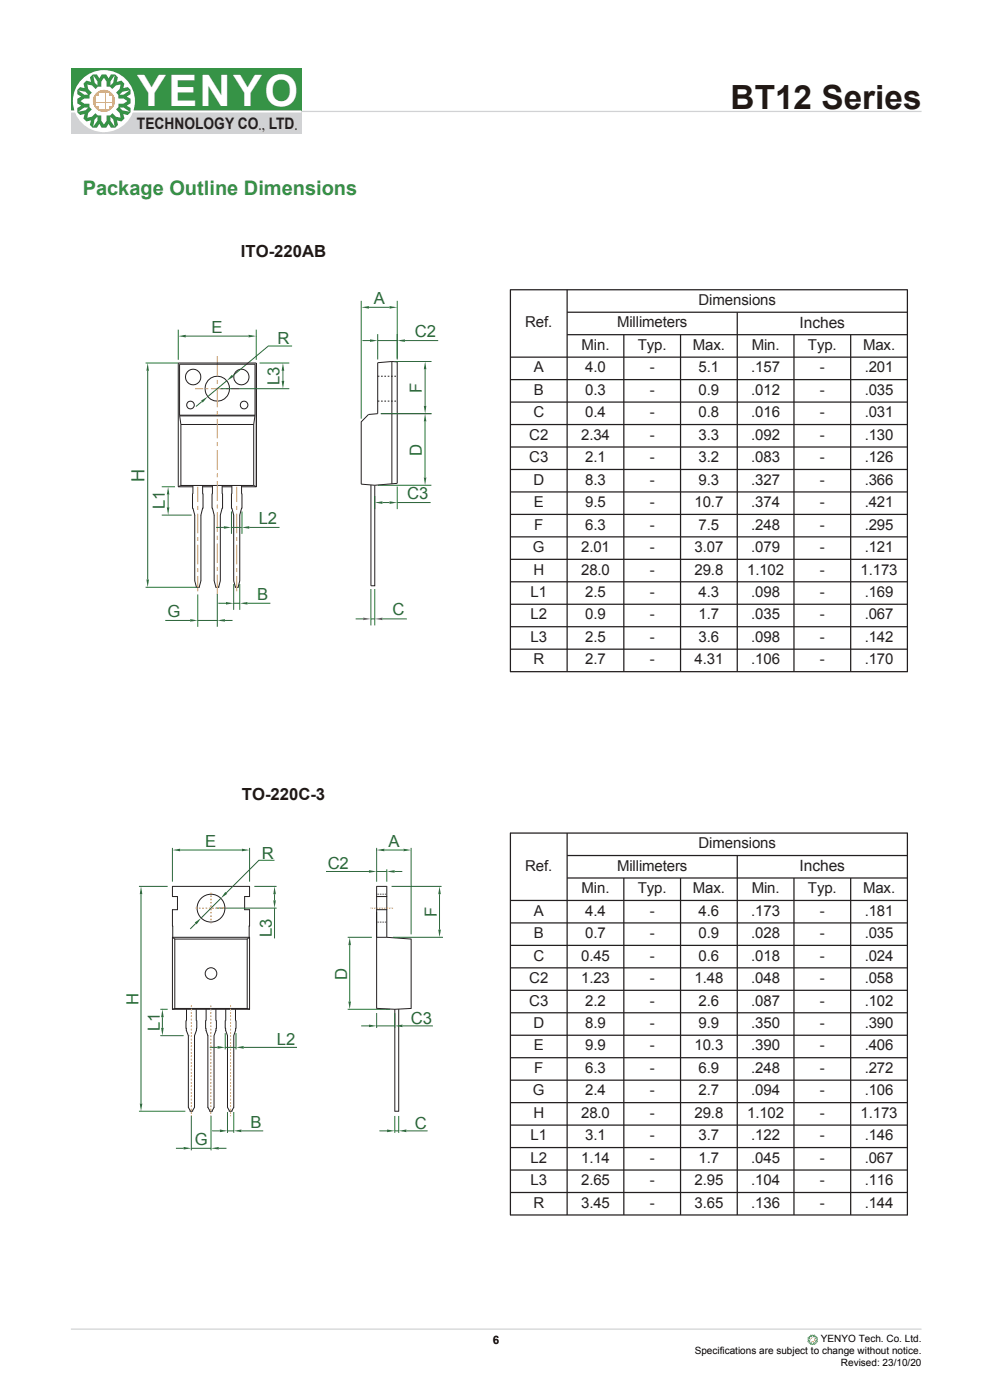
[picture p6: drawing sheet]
<svg xmlns="http://www.w3.org/2000/svg" width="209mm" height="296mm" viewBox="0 0 209 296" stroke-linecap="round" stroke-linejoin="round" font-family="sans-serif">
<path d="M15 23.6h180" fill="none" stroke="#d1d2d4" stroke-width=".26"/>
<path d="M15 14.4h48.7v9.2h-48.7z" fill="#369346"/>
<path d="M15 23.6h48.7v4.8h-48.7z" fill="#d1d2d4"/>
<path d="M15 23.6h48.7" fill="none" stroke="#fff" stroke-width=".45"/>
<circle cx="22" cy="21.4" r="6.6" fill="#fff"/>
<circle cx="22" cy="21.4" r="2.33" fill="#e46c29"/>
<g fill="#fff">
<path d="M20.4 20.4h.5v.5h-.5z"/>
<path d="M20.4 21.1h.5v.5h-.5z"/>
<path d="M20.4 21.8h.5v.5h-.5z"/>
<path d="M21.1 19.8h.4v.4h-.4z"/>
<path d="M21.1 20.4h.4v.5h-.4z"/>
<path d="M21.1 21.1h.4v.5h-.4z"/>
<path d="M21.1 21.8h.4v.5h-.4z"/>
<path d="M21.1 22.5h.4v.4h-.4z"/>
<path d="M21.8 19.8h.4v.4h-.4z"/>
<path d="M21.8 20.4h.4v.5h-.4z"/>
<path d="M21.8 21.1h.4v.5h-.4z"/>
<path d="M21.8 21.8h.4v.5h-.4z"/>
<path d="M21.8 22.5h.4v.4h-.4z"/>
<path d="M22.5 19.8h.4v.4h-.4z"/>
<path d="M22.5 20.4h.4v.5h-.4z"/>
<path d="M22.5 21.1h.4v.5h-.4z"/>
<path d="M22.5 21.8h.4v.5h-.4z"/>
<path d="M22.5 22.5h.4v.4h-.4z"/>
<path d="M23.1 20.4h.5v.5h-.5z"/>
<path d="M23.1 21.1h.5v.5h-.5z"/>
<path d="M23.1 21.8h.5v.5h-.5z"/>
</g>
<path d="M25.9 19.4l1.5-.3-1.3 .9h-.8zM18.5 17.9l1 .2 .7 .7 .5-.5h.7v-1l.6-.8 .5 .8v1h.8l.5 .5 .7-.7 1-.2-.2 1-.7 .7 .4 .5v.8h1.2l.8 .5-.9 .6h-1v.7l-.5 .5 .7 .7 .2 1-1-.2-.7-.7-.5 .4h-.7v1.2l-.6 .8-.6-.8v-1.2h-.7l-.5-.4-.8 .7-.9 .2 .2-1 .7-.7-.5-.5v-.7h-1l-.9-.6 .8-.5h1.1v-.8l.5-.5-.7-.7zM25.3 22.8h.9l1.3 .9-1.6-.4zM23.4 24.7l.6 .6 .3 1.5-.9-1.3zM20 25.3l.6-.6v.8l-.9 1.3zM16.5 23.7l1.3-.9h.9l-.6 .5zM16.5 19.1l1.6 .3 .6 .6h-.9zM19.7 15.9l.9 1.3v.9l-.6-.6zM24.3 15.9l-.4 1.6-.5 .6v-.9zM18.3 17.1l-.6 .6 .2 1-1-.3-.5 .6v.9l.8 .5-.8 .5v1l.8 .5-.8 .5v.9l.5 .6 1-.3-.3 1 .7 .6 .9-.2-.2 .9 .6 .6h.9l.5-.8 .5 .8h1l.5-.8 .5 .8h.9l.6-.6-.3-.9 1 .2 .6-.6-.2-1 .9 .3 .6-.6v-.9l-.8-.5 .8-.5v-1l-.8-.5 .8-.5v-.9l-.6-.6-.9 .3 .2-1-.6-.6-1 .2 .2-.9-.5-.6h-.9l-.5 .8-.5-.8h-1l-.5 .8-.5-.8h-.9l-.6 .6 .3 .9z" fill="#369346"/>
<path d="M15 281.3h180" fill="none" stroke="#d1d2d4" stroke-width=".26"/>
<circle cx="172" cy="283.6" r="1.25" fill="#fff"/>
<circle cx="172" cy="283.6" r=".44" fill="#e46c29"/>
<g fill="#fff">
<path d="M171.7 283.4v.1z"/>
<path d="M171.7 283.5v.1z"/>
<path d="M171.8 283.3l.1 .1z"/>
<path d="M171.8 283.4l.1 .1z"/>
<path d="M171.8 283.5l.1 .1z"/>
<path d="M171.8 283.7h.1z"/>
<path d="M171.8 283.8l.1 .1z"/>
<path d="M171.9 283.3l.1 .1z"/>
<path d="M171.9 283.4l.1 .1z"/>
<path d="M171.9 283.5l.1 .1z"/>
<path d="M171.9 283.7h.1z"/>
<path d="M171.9 283.8l.1 .1z"/>
<path d="M172 283.3l.1 .1z"/>
<path d="M172 283.4l.1 .1z"/>
<path d="M172 283.5l.1 .1z"/>
<path d="M172 283.7h.1z"/>
<path d="M172 283.8l.1 .1z"/>
<path d="M172.2 283.4l.1 .1z"/>
<path d="M172.2 283.5l.1 .1z"/>
<path d="M172.2 283.7h.1z"/>
</g>
<path d="M172.7 283.2h.3l-.4 .1zM171.3 282.9l.3 .2 .2-.1 .2-.4 .1 .4 .2 .1 .3-.2-.2 .3 .1 .3 .4 .1-.4 .1-.1 .2 .2 .4-.3-.2-.2 .1-.1 .3-.2-.3-.2-.1-.3 .2 .2-.4-.1-.2-.4-.1 .4-.1 .1-.3zM172.6 283.8l.4 .2zM172.2 284.2l.2 .4zM171.6 284.3l.1-.1-.2 .4zM170.9 284l.4-.2zM170.9 283.2l.4 .1zM171.5 282.5l.2 .5zM172.4 282.5l-.2 .5zM171.3 282.8l-.1 .3h-.3l.1 .3-.1 .1 .1 .3-.1 .2 .3 .1-.1 .2 .3 .1 .1 .3 .3-.2 .1 .2 .2-.2 .3 .2 .1-.3 .3-.1-.1-.2 .3-.1-.1-.2 .1-.3-.1-.1 .1-.3h-.3v-.3h-.2l-.1-.3-.3 .2-.1-.2-.2 .2-.3-.2-.1 .3z" fill="#369346"/>
<g fill="none" stroke="#231f20" stroke-width=".26">
<path d="M108 61.3h84v80.9h-84zM108 75.6h84M120 66.1h72M120 70.8h72M120 61.3v80.9M132 70.8v71.4M144 70.8v71.4M156 66.1v76.1M168 70.8v71.4M180 70.8v71.4M108 80.4h84M108 85.1h84"/>
<path d="M108 99.4h84M108 94.6h84M108 89.9h84M108 118.4h84M108 113.6h84M108 108.9h84M108 104.1h84M108 137.4h84M108 132.7h84M108 127.9h84M108 123.1h84"/>
</g>
<g fill="none" stroke="#231f20" stroke-width=".21">
<path d="M37.7 76.8v26.2M38 77.1v10.8M54 77.1v10.8M54.2 76.8v26.2M79.9 76.8l3-.3 1.2 .1v25.7l-4.8 .4-2.9-.2v-13.2l1.6-1.6 1.9-.1zM82.9 76.5v25.9M38 87.9h16M38 87.9l.3 2M38 88h15.9M38.3 89.9h15.4M38.3 89.9v12.9M53.7 89.9v12.9"/>
<path d="M54 87.9l-.3 2M37.7 103h3.1M38.3 102.8l-.6 .2M38.3 102.8h15.4M40.8 102.8l-.1 4.8 .5 1.4v13.9l.3 1.4h.7l.3-1.4v-13.9l.5-1.4-.1-4.8M42.9 103h2.1M45 102.8l-.1 4.8 .4 1.4v13.9l.4 1.3M47 102.8l.1 4.8-.5 1.4v13.9l-.3 1.4h-.6M47 103h2.1M49.1 102.8l-.1 4.8 .4 1.4v13.9l.4 1.4h.6l.3-1.4v-13.9l.5-1.4-.1-4.8M51.1 103h3.1M53.7 102.8l.5 .2"/>
<circle cx="40.3" cy="85.7" r=".82"/>
<circle cx="46" cy="82.3" r="2.62"/>
<circle cx="51.6" cy="85.7" r=".82"/>
</g>
<g fill="none" stroke="#f7931d" stroke-width=".21">
<path d="M41.8 103v3.3M41.8 107.1v.8M41.8 108.7v4.2M41.8 113.7v.8M41.8 115.3v4.2M50.1 103v3.3M50.1 107.1v.8M50.1 108.7v4.2M50.1 113.7v.8M50.1 115.3v4.2M41.8 120.3v.8M41.8 121.9v3.2"/>
<path d="M50.1 120.3v.8M50.1 121.9v3.2"/>
</g>
<g fill="#2b673b">
<path d="M76.4 65l1.7-.2v.5z"/>
<path d="M82.4 64.8l1.7 .2-1.7 .3z"/>
</g>
<path d="M84.1 65h.1" fill="none" stroke="#2556a6" stroke-width=".21"/>
<path d="M79.3 102.7v21.3h-.8" fill="none" stroke="#231f20" stroke-width=".21"/>
<g fill="#2b673b">
<path d="M89.9 87.6l.3 1.6h-.5z"/>
<path d="M89.7 101.1h.5l-.3 1.6z"/>
</g>
<path d="M89.9 102.7h.1" fill="none" stroke="#2556a6" stroke-width=".21"/>
<g fill="#2b673b">
<path d="M37.7 71.1l1.6-.2v.5z"/>
<path d="M52.6 70.9l1.6 .2-1.6 .3z"/>
</g>
<path d="M54.2 71.1h.1" fill="none" stroke="#2556a6" stroke-width=".21"/>
<g fill="#2b673b">
<path d="M47.8 127.4l1.6 .3-1.6 .3z"/>
<path d="M50.7 127.7l1.7-.3v.6z"/>
</g>
<path d="M50.7 127.7h.1" fill="none" stroke="#2556a6" stroke-width=".21"/>
<g fill="#2556a6">
<path d="M76.9 130.7l1.6 .3-1.6 .3z"/>
<path d="M79.3 131l1.6-.3v.6z"/>
</g>
<path d="M78.5 124h.1M79.3 124h.1M79.3 131h.1" fill="none" stroke="#2556a6" stroke-width=".21"/>
<g fill="#2b673b">
<path d="M78.3 71.8l1.6 .3-1.6 .3z"/>
<path d="M84.1 72.1l1.6-.3v.6z"/>
</g>
<path d="M84.1 72.1h.1" fill="none" stroke="#2556a6" stroke-width=".21"/>
<path d="M79.3 105v2.8" fill="none" stroke="#2b673b" stroke-width=".21"/>
<g fill="#2b673b">
<path d="M79.3 106.4l1.6-.3v.6z"/>
<path d="M82.4 106.1l1.7 .3-1.7 .3z"/>
</g>
<path d="M79.3 106.4h.1M84.1 106.4h.1" fill="none" stroke="#2556a6" stroke-width=".21"/>
<path d="M78.5 102.6v21.4" fill="none" stroke="#231f20" stroke-width=".21"/>
<g fill="#2b673b">
<path d="M59.9 76.8l.2 1.7h-.5z"/>
<path d="M59.6 80.6h.5l-.2 1.7z"/>
</g>
<path d="M59.9 82.3h.1" fill="none" stroke="#2556a6" stroke-width=".21"/>
<g fill="#2b673b">
<path d="M47.4 111.4l1.6 .2-1.6 .3z"/>
<path d="M51.1 111.6l1.6-.2v.5z"/>
</g>
<path d="M51.1 111.6h.1" fill="none" stroke="#2556a6" stroke-width=".21"/>
<g fill="#2b673b">
<path d="M90 76.5l.2 1.7h-.5z"/>
<path d="M89.7 85.9h.5l-.2 1.7z"/>
</g>
<path d="M90 87.6h.1" fill="none" stroke="#2556a6" stroke-width=".21"/>
<g fill="#2b673b">
<path d="M35.6 103l.2 1.7h-.5z"/>
<path d="M35.3 107.4h.5l-.2 1.6z"/>
</g>
<path d="M35.6 109h.1" fill="none" stroke="#2556a6" stroke-width=".21"/>
<g fill="none" stroke="#231f20" stroke-width=".21">
<circle cx="40.9" cy="79.8" r="1.64"/>
<circle cx="51.1" cy="79.8" r="1.64"/>
</g>
<g fill="none" stroke="#f7931d" stroke-width=".21">
<path d="M46 75.4v4.2M41.3 82.3h1.7M43.5 82.3h.6M44.6 82.3h2.7M46 80.4v.8M46 82.1v4.1M46 87v.8M46 88.7v4.1M46 101.9v4.1M46 106.8v.8M46 108.4v4.2M46 113.4v.8"/>
<path d="M46 115v4.2M46 120v.8M46 121.6v4.2"/>
</g>
<path d="M47.9 82.3h.5M49 82.3h1.6" fill="none" stroke="#ee2a29" stroke-width=".21"/>
<g fill="#2b673b">
<path d="M42.6 84.8l1.4-.9-1.1 1.3z"/>
<path d="M49.1 79.3l.3 .5-1.4 .8z"/>
<path d="M46 131.3l1.6-.3v.6z"/>
<path d="M40.2 131l1.6 .3-1.6 .3z"/>
</g>
<path d="M41.8 125.1h.1M46 125h.1M46 131.3h.1" fill="none" stroke="#2556a6" stroke-width=".21"/>
<g fill="none" stroke="#2b673b" stroke-width=".21">
<path d="M30.8 76.8h6.9M31.3 78.5v44.2M37.7 69.8v6.4M39.3 71.1h13.3M54.2 69.8v6.4M54.9 76.8h6.3M59.9 78.5v2.1M61.8 73.2h-5l-7.6 6.4M76.4 63.7v24.9M76.7 72.1h1.6M78.1 65h4.3M79.9 70.7v5.4"/>
<path d="M79.9 72.1h4.2M83.6 76.5h7.7M84.1 63.7v12.4M85.7 72.1h7M90 78.2v7.7M42.7 85l-1.2 1M46.6 82.3h14.6M48 80.6l-4 3.3M80.6 87.6h10.7M89.9 89.2v11.9M34.2 103h2.8M34.2 109h6.3"/>
<path d="M35.6 104.7v2.7M45.7 111.6h1.7M49 108.3v4.7M49 111.6h2.1M51.2 108.3v4.7M52.7 111.6h6.4M80 102.7h11.3M80.9 106.4h1.5M84.1 103v4.8M84.1 106.4h7M30.8 124.3h11M35 131.3h5.2"/>
<path d="M41.8 125.8v6.9M41.8 131.3h4.2M46 125.7v7M46.2 127.7h1.6M47.6 131.3h1.6M49.4 123.6v5.5M49.4 127.7h1.3M50.7 123.6v5.5M52.4 127.7h4.8M75.3 131h1.6M78.5 124.7v7.7M78.5 131h.8"/>
<path d="M79.3 124.7v7.7M80.9 131h5.2"/>
</g>
<g fill="#2b673b">
<path d="M31.3 76.8l.2 1.7h-.5z"/>
<path d="M31 122.7h.5l-.2 1.6z"/>
</g>
<g fill="none" stroke="#231f20" stroke-width=".21">
<path d="M37.7 76.8h16.5M38 77.1h16M31.3 124.3h.1M41.8 124.3h.1M37 198.8v14.7M52.8 198.4l-.5 .4h-15.3M52.8 196l-.1 2.4M52.8 192.6h-1v-2.8h1v-2.2h-16.3v2.2h1.1v2.8h-1.1l.1 5.8M52.8 198.4v15.2M52.8 198.4h-16.3l.5 .4M79.7 187.6h2.1v10.8l5.2 .4v14.7l-3.5 .1-3.8-.2zM79.7 198.4h2.1"/>
<path d="M37 213.5h15.3l.5 .1M37 213.5l-.5 .1h16.3M39.5 213.6v2.4h-.1a6.9 6.9 0 0 0 .5 3.2v15.2M41.5 213.6v2.4h.1a7.3 7.3 0 0 1-.4 3.2v15.2M43.6 213.6l-.1 4.1 .5 1.5v15.2M45.7 213.6v2.4h.1a7.8 7.8 0 0 1-.5 3.2v15.2M47.8 213.6l-.1 4.1 .4 1.5v15.2M49.8 213.6l.1 4.1-.4 1.5v15.2M84.4 213.6v21.6h-.9v-21.6M44.4 235.2h.5"/>
<circle cx="44.6" cy="192.2" r="2.94"/>
</g>
<path d="M46 93.6v.8M46 95.3v4.1M46 100.2v.8" fill="none" stroke="#f7931d" stroke-width=".21"/>
<path d="M79.9 79.6h4.2M79.9 84.9h4.2" fill="none" stroke="#231f20" stroke-width=".21" stroke-dasharray=".4 .4" stroke-linecap="butt"/>
<g fill="none" stroke="#231f20" stroke-width=".26">
<path d="M108 176.3h84v80.9h-84zM120 176.3v80.9M108 190.6h84M108 195.4h84M120 181.1h72M120 185.8h72M132 185.8v71.4M144 185.8v71.4M156 181.1v76.1M168 185.8v71.4M180 185.8v71.4M108 200.1h84"/>
<path d="M108 219.1h84M108 214.4h84M108 209.6h84M108 204.9h84M108 238.1h84M108 233.4h84M108 228.6h84M108 223.9h84M108 252.4h84M108 247.7h84M108 242.9h84"/>
</g>
<path d="M79.7 189.3h2.1M79.7 195.2h2.1" fill="none" stroke="#231f20" stroke-width=".21" stroke-dasharray=".2 .2" stroke-linecap="butt"/>
<path d="M69 184.5h9.1M79.7 184.5h2.1M81.8 184v2.6M83.5 184.5h1.6" fill="none" stroke="#2b673b" stroke-width=".21"/>
<g fill="#2b673b">
<path d="M81.8 184.5l1.7-.3v.5z"/>
<path d="M78.1 184.2l1.6 .3-1.6 .2z"/>
</g>
<path d="M79.7 187.6h.1M79.7 184.5h.1M81.8 187.6h.1" fill="none" stroke="#2556a6" stroke-width=".21"/>
<path d="M76.4 217.2h1.7M79.7 214.4v3.2M79.7 217.2h3.8M83.5 214.4v3.2M85.2 217.2h6.4" fill="none" stroke="#2b673b" stroke-width=".21"/>
<g fill="#2b673b">
<path d="M78.1 216.9l1.6 .3-1.6 .2z"/>
<path d="M83.5 217.2l1.7-.3v.5z"/>
</g>
<path d="M79.7 217.2h.1M83.5 220.1h.1" fill="none" stroke="#2556a6" stroke-width=".21"/>
<path d="M80.3 239.4h1.6M83.5 236.2v3.6M83.5 239.4h.9M84.4 236.2v3.6M86 239.4h4.5" fill="none" stroke="#2b673b" stroke-width=".21"/>
<g fill="#2b673b">
<path d="M81.9 239.1l1.6 .3-1.6 .2z"/>
<path d="M84.4 239.4l1.6-.3v.5z"/>
</g>
<path d="M84.4 239.4h.1" fill="none" stroke="#2556a6" stroke-width=".21"/>
<path d="M40.5 236.2v7.3M44.7 236.2v7.3M37.2 243.1h1.7M40.5 243.1h4.2M46.3 243.1h1.6" fill="none" stroke="#2b673b" stroke-width=".21"/>
<g fill="#2b673b">
<path d="M44.7 243.1l1.6-.3v.5z"/>
<path d="M38.9 242.8l1.6 .3-1.6 .2z"/>
</g>
<path d="M40.5 235.2h.1M40.5 243.1h.1" fill="none" stroke="#2556a6" stroke-width=".21"/>
<path d="M47.7 218.7v3.4M49.9 218.7v3.4M44.4 221.7h1.6M47.7 221.7h2.2M51.6 221.7h11.2" fill="none" stroke="#2b673b" stroke-width=".21"/>
<g fill="#2b673b">
<path d="M46 221.4l1.7 .3-1.7 .3z"/>
<path d="M49.9 221.7l1.7-.3v.6z"/>
</g>
<path d="M47.7 221.7h.1" fill="none" stroke="#2556a6" stroke-width=".21"/>
<path d="M79.7 179.5v7.1M81.3 179.9h4.1M87 179.5v18.3" fill="none" stroke="#2b673b" stroke-width=".21"/>
<g fill="#2b673b">
<path d="M85.4 179.6l1.6 .3-1.6 .3z"/>
<path d="M79.7 179.9l1.6-.3v.6z"/>
</g>
<path d="M79.7 179.9h.1M79.7 187.6h.1" fill="none" stroke="#2556a6" stroke-width=".21"/>
<path d="M36.5 198.4v15.2M52.8 192.6v3.4" fill="none" stroke="#231f20" stroke-width=".21"/>
<path d="M36.5 179.5v7.1M38.1 179.9h13.1M52.8 179.5v7.1" fill="none" stroke="#2b673b" stroke-width=".21"/>
<g fill="#2b673b">
<path d="M51.2 179.6l1.6 .3-1.6 .3z"/>
<path d="M36.5 179.9l1.6-.3v.6z"/>
</g>
<path d="M36.5 179.9h.1" fill="none" stroke="#2556a6" stroke-width=".21"/>
<path d="M29.4 187.6h6.1M29.8 189.3v44.3M29.4 235.2h9.8" fill="none" stroke="#2b673b" stroke-width=".21"/>
<g fill="#2b673b">
<path d="M29.8 187.6l.3 1.7h-.5z"/>
<path d="M29.6 233.6h.5l-.3 1.6z"/>
</g>
<path d="M29.8 235.2h.1M40.2 235.2h.1" fill="none" stroke="#2556a6" stroke-width=".21"/>
<path d="M39.9 234.4l.3 .8h.6l.4-.8M44 234.4l.4 .8M45.3 234.4l-.4 .8M48.1 234.4l.4 .8h.6l.4-.8" fill="none" stroke="#231f20" stroke-width=".21"/>
<path d="M44.9 239.4h1.6M48.1 235.4v4.4M48.1 239.4h1.4M49.5 235.4v4.4M51.1 239.4h4.6" fill="none" stroke="#2b673b" stroke-width=".21"/>
<g fill="#2b673b">
<path d="M46.5 239.1l1.6 .3-1.6 .2z"/>
<path d="M49.5 239.4l1.6-.3v.5z"/>
</g>
<path d="M49.5 239.4h.1" fill="none" stroke="#2556a6" stroke-width=".21"/>
<path d="M73.6 198.4h5.1M73.6 213.6h8.9M74 200v12" fill="none" stroke="#2b673b" stroke-width=".21"/>
<g fill="#2b673b">
<path d="M73.7 212h.6l-.3 1.6z"/>
<path d="M74 198.4l.3 1.6h-.6z"/>
</g>
<path d="M74 198.4h.1" fill="none" stroke="#2556a6" stroke-width=".21"/>
<path d="M82.8 187.6h10.6M83.1 198.4h10.6M93 189.3v7.5" fill="none" stroke="#2b673b" stroke-width=".21"/>
<g fill="#2b673b">
<path d="M93 187.6l.3 1.7h-.6z"/>
<path d="M92.7 196.8h.6l-.3 1.6z"/>
</g>
<path d="M81.8 187.6h.1M93 198.4h.1" fill="none" stroke="#2556a6" stroke-width=".21"/>
<path d="M33.9 213.6h1.6M33.9 219.2h5M34.4 215.3v2.3" fill="none" stroke="#2b673b" stroke-width=".21"/>
<g fill="#2b673b">
<path d="M34.1 217.6h.5l-.2 1.6z"/>
<path d="M34.4 213.6l.2 1.7h-.5z"/>
</g>
<path d="M34.4 213.6h.1M39.9 219.2h.1" fill="none" stroke="#2556a6" stroke-width=".21"/>
<path d="M45.7 192.2h12.8M53.8 187.6h4.7M58.1 189.3v1.3M58.1 192.2v6.4" fill="none" stroke="#2b673b" stroke-width=".21"/>
<g fill="#2b673b">
<path d="M58.1 187.6l.3 1.7h-.6z"/>
<path d="M57.8 190.6h.6l-.3 1.6z"/>
</g>
<path d="M58.1 187.6h.1" fill="none" stroke="#2556a6" stroke-width=".21"/>
<g fill="none" stroke="#231f20" stroke-width=".21">
<path d="M52.3 198.8v14.7M79.7 192.6h2.1M79.7 189.8h2.1"/>
<circle cx="44.6" cy="206.1" r="1.23"/>
</g>
<path d="M78.4 192.2h4.8" fill="none" stroke="#f7931d" stroke-width=".21" stroke-dasharray=".2 .2" stroke-linecap="butt"/>
<path d="M41.4 192.2h6.5M44.6 195.5v-6.5M40.5 212.8v23.5M44.6 212.8v23.5M48.8 212.8v23.5" fill="none" stroke="#f7931d" stroke-width=".21" stroke-dasharray=".4 .4" stroke-linecap="butt"/>
<path d="M41.4 195.5l-1.2 1.1M46.7 190.1l-4.1 4.2" fill="none" stroke="#2b673b" stroke-width=".21"/>
<path d="M41.2 195.3l1.4-1-1 1.4z" fill="#2b673b"/>
<path d="M58.1 182.1h-3.3l-6.9 6.9" fill="none" stroke="#2b673b" stroke-width=".21"/>
<path d="M47.7 188.8l.4 .4-1.4 .9z" fill="#2b673b"/>
<text font-size="9.2" fill="#fff" x="29" y="22.4">YENYO</text>
<text font-size="7.1" fill="#211814" x="154.6" y="23">BT12 Series</text>
<text font-size="4.2" fill="#369346" x="17.5" y="41.3">Package Outline Dimensions</text>
<text font-size="3.8" fill="#2b673b" x="30.6" y="102" transform="rotate(-90 30.6 102)">H</text>
<g font-size="3.5" fill="#211814">
<text x="51" y="54.4">ITO-220AB</text>
<text x="51.2" y="169.4">TO-220C-3</text>
</g>
<g font-size="3.5" fill="#2b673b">
<text x="79.1" y="64.4">A</text>
<text x="44.8" y="70.5">E</text>
<text x="87.8" y="71.4">C2</text>
<text x="58.7" y="72.8">R</text>
<text x="59.1" y="81.6" transform="rotate(-90 59.1 81.6)">L3</text>
<text x="89.3" y="83.2" transform="rotate(-90 89.3 83.2)">F</text>
<text x="89.3" y="96.5" transform="rotate(-90 89.3 96.5)">D</text>
<text x="34.9" y="107.8" transform="rotate(-90 34.9 107.8)">L1</text>
<text x="86.2" y="105.7">C3</text>
<text x="54.8" y="111">L2</text>
<text x="35.4" y="130.6">G</text>
<text x="54.4" y="127">B</text>
<text x="83" y="130.3">C</text>
<text x="43.4" y="179.4">E</text>
<text x="82.2" y="179.4">A</text>
<text x="55.4" y="181.7">R</text>
<text x="69.3" y="183.9">C2</text>
<text x="92.5" y="194.2" transform="rotate(-90 92.5 194.2)">F</text>
<text x="57.5" y="198.4" transform="rotate(-90 57.5 198.4)">L3</text>
<text x="73.4" y="207.4" transform="rotate(-90 73.4 207.4)">D</text>
<text x="29.3" y="212.7" transform="rotate(-90 29.3 212.7)">H</text>
<text x="33.8" y="218.2" transform="rotate(-90 33.8 218.2)">L1</text>
<text x="58.6" y="221.2">L2</text>
<text x="87" y="216.7">C3</text>
<text x="53" y="238.8">B</text>
<text x="87.8" y="239">C</text>
<text x="41.2" y="242.4">G</text>
</g>
<text font-size="3.4" fill="#231f20" x="29" y="27.2">TECHNOLOGY CO., LTD.</text>
<g font-size="3.3" fill="#231f20">
<text x="169.2" y="69.3">Inches</text>
<text x="169.2" y="184.3">Inches</text>
</g>
<g font-size="3.2" fill="#231f20">
<text x="147.8" y="64.6">Dimensions</text>
<text x="111.1" y="69.3">Ref.</text>
<text x="130.6" y="69.3">Millimeters</text>
<text x="123.1" y="74.1">Min.</text>
<text x="135" y="74.1">Typ.</text>
<text x="146.6" y="74.1">Max.</text>
<text x="159.1" y="74.1">Min.</text>
<text x="171" y="74.1">Typ.</text>
<text x="182.6" y="74.1">Max.</text>
<text x="113" y="78.8">A</text>
<text x="113" y="83.6">B</text>
<text x="123.8" y="78.8">4.0</text>
<text x="123.8" y="83.6">0.3</text>
<text x="137.5" y="78.8">-</text>
<text x="137.5" y="83.6">-</text>
<text x="147.8" y="78.8">5.1</text>
<text x="147.8" y="83.6">0.9</text>
<text x="159" y="78.8">.157</text>
<text x="159" y="83.6">.012</text>
<text x="173.5" y="78.8">-</text>
<text x="173.5" y="83.6">-</text>
<text x="183" y="78.8">.201</text>
<text x="183" y="83.6">.035</text>
<text x="112.9" y="88.3">C</text>
<text x="123.8" y="88.3">0.4</text>
<text x="137.5" y="88.3">-</text>
<text x="147.8" y="88.3">0.8</text>
<text x="159" y="88.3">.016</text>
<text x="173.5" y="88.3">-</text>
<text x="183" y="88.3">.031</text>
<text x="112" y="93.1">C2</text>
<text x="123" y="93.1">2.34</text>
<text x="137.5" y="93.1">-</text>
<text x="147.8" y="93.1">3.3</text>
<text x="159" y="93.1">.092</text>
<text x="173.5" y="93.1">-</text>
<text x="183" y="93.1">.130</text>
<text x="112" y="97.8">C3</text>
<text x="123.8" y="97.8">2.1</text>
<text x="137.5" y="97.8">-</text>
<text x="147.8" y="97.8">3.2</text>
<text x="159" y="97.8">.083</text>
<text x="173.5" y="97.8">-</text>
<text x="183" y="97.8">.126</text>
<text x="112.9" y="102.6">D</text>
<text x="113" y="107.4">E</text>
<text x="123.8" y="107.4">9.5</text>
<text x="123.8" y="102.6">8.3</text>
<text x="137.5" y="107.4">-</text>
<text x="137.5" y="102.6">-</text>
<text x="147" y="107.4">10.7</text>
<text x="147.8" y="102.6">9.3</text>
<text x="159" y="102.6">.327</text>
<text x="159" y="107.4">.374</text>
<text x="173.5" y="102.6">-</text>
<text x="173.5" y="107.4">-</text>
<text x="183" y="102.6">.366</text>
<text x="183" y="107.4">.421</text>
<text x="113" y="112.1">F</text>
<text x="123.8" y="112.1">6.3</text>
<text x="137.5" y="112.1">-</text>
<text x="147.8" y="112.1">7.5</text>
<text x="159" y="112.1">.248</text>
<text x="173.5" y="112.1">-</text>
<text x="183" y="112.1">.295</text>
<text x="112.8" y="116.9">G</text>
<text x="123" y="116.9">2.01</text>
<text x="137.5" y="116.9">-</text>
<text x="147" y="116.9">3.07</text>
<text x="159" y="116.9">.079</text>
<text x="173.5" y="116.9">-</text>
<text x="183" y="116.9">.121</text>
<text x="112.9" y="121.6">H</text>
<text x="123" y="121.6">28.0</text>
<text x="137.5" y="121.6">-</text>
<text x="147" y="121.6">29.8</text>
<text x="158.1" y="121.6">1.102</text>
<text x="173.5" y="121.6">-</text>
<text x="182.1" y="121.6">1.173</text>
<text x="112.3" y="131.1">L2</text>
<text x="112.3" y="126.4">L1</text>
<text x="123.8" y="131.1">0.9</text>
<text x="123.8" y="126.4">2.5</text>
<text x="137.5" y="131.1">-</text>
<text x="137.5" y="126.4">-</text>
<text x="147.8" y="131.1">1.7</text>
<text x="147.8" y="126.4">4.3</text>
<text x="159" y="131.1">.035</text>
<text x="159" y="126.4">.098</text>
<text x="173.5" y="131.1">-</text>
<text x="173.5" y="126.4">-</text>
<text x="183" y="131.1">.067</text>
<text x="183" y="126.4">.169</text>
<text x="112.3" y="135.9">L3</text>
<text x="123.8" y="135.9">2.5</text>
<text x="137.5" y="135.9">-</text>
<text x="147.8" y="135.9">3.6</text>
<text x="159" y="135.9">.098</text>
<text x="173.5" y="135.9">-</text>
<text x="183" y="135.9">.142</text>
<text x="112.9" y="140.6">R</text>
<text x="123.8" y="140.6">2.7</text>
<text x="137.5" y="140.6">-</text>
<text x="147" y="140.6">4.31</text>
<text x="159" y="140.6">.106</text>
<text x="173.5" y="140.6">-</text>
<text x="183" y="140.6">.170</text>
<text x="147.8" y="179.6">Dimensions</text>
<text x="111.1" y="184.3">Ref.</text>
<text x="130.6" y="184.3">Millimeters</text>
<text x="123.1" y="189.1">Min.</text>
<text x="135" y="189.1">Typ.</text>
<text x="146.6" y="189.1">Max.</text>
<text x="159.1" y="189.1">Min.</text>
<text x="171" y="189.1">Typ.</text>
<text x="182.6" y="189.1">Max.</text>
<text x="113" y="193.8">A</text>
<text x="123.8" y="193.8">4.4</text>
<text x="137.5" y="193.8">-</text>
<text x="147.8" y="193.8">4.6</text>
<text x="159" y="193.8">.173</text>
<text x="173.5" y="193.8">-</text>
<text x="183" y="193.8">.181</text>
<text x="112.9" y="203.3">C</text>
<text x="113" y="198.6">B</text>
<text x="123" y="203.3">0.45</text>
<text x="123.8" y="198.6">0.7</text>
<text x="137.5" y="203.3">-</text>
<text x="137.5" y="198.6">-</text>
<text x="147.8" y="203.3">0.6</text>
<text x="147.8" y="198.6">0.9</text>
<text x="159" y="203.3">.018</text>
<text x="159" y="198.6">.028</text>
<text x="173.5" y="203.3">-</text>
<text x="173.5" y="198.6">-</text>
<text x="183" y="203.3">.024</text>
<text x="183" y="198.6">.035</text>
<text x="112" y="208.1">C2</text>
<text x="123" y="208.1">1.23</text>
<text x="137.5" y="208.1">-</text>
<text x="147" y="208.1">1.48</text>
<text x="159" y="208.1">.048</text>
<text x="173.5" y="208.1">-</text>
<text x="183" y="208.1">.058</text>
<text x="112" y="212.8">C3</text>
<text x="123.8" y="212.8">2.2</text>
<text x="137.5" y="212.8">-</text>
<text x="147.8" y="212.8">2.6</text>
<text x="159" y="212.8">.087</text>
<text x="173.5" y="212.8">-</text>
<text x="183" y="212.8">.102</text>
<text x="112.9" y="217.6">D</text>
<text x="123.8" y="217.6">8.9</text>
<text x="137.5" y="217.6">-</text>
<text x="147.8" y="217.6">9.9</text>
<text x="159" y="217.6">.350</text>
<text x="173.5" y="217.6">-</text>
<text x="183" y="217.6">.390</text>
<text x="113" y="222.4">E</text>
<text x="113" y="227.1">F</text>
<text x="123.8" y="227.1">6.3</text>
<text x="123.8" y="222.4">9.9</text>
<text x="137.5" y="227.1">-</text>
<text x="137.5" y="222.4">-</text>
<text x="147" y="222.4">10.3</text>
<text x="147.8" y="227.1">6.9</text>
<text x="159" y="227.1">.248</text>
<text x="159" y="222.4">.390</text>
<text x="173.5" y="227.1">-</text>
<text x="173.5" y="222.4">-</text>
<text x="183" y="227.1">.272</text>
<text x="183" y="222.4">.406</text>
<text x="112.8" y="231.9">G</text>
<text x="123.8" y="231.9">2.4</text>
<text x="137.5" y="231.9">-</text>
<text x="147.8" y="231.9">2.7</text>
<text x="159" y="231.9">.094</text>
<text x="173.5" y="231.9">-</text>
<text x="183" y="231.9">.106</text>
<text x="112.9" y="236.6">H</text>
<text x="123" y="236.6">28.0</text>
<text x="137.5" y="236.6">-</text>
<text x="147" y="236.6">29.8</text>
<text x="158.1" y="236.6">1.102</text>
<text x="173.5" y="236.6">-</text>
<text x="182.1" y="236.6">1.173</text>
<text x="112.3" y="241.4">L1</text>
<text x="123.8" y="241.4">3.1</text>
<text x="137.5" y="241.4">-</text>
<text x="147.8" y="241.4">3.7</text>
<text x="159" y="241.4">.122</text>
<text x="173.5" y="241.4">-</text>
<text x="183" y="241.4">.146</text>
<text x="112.3" y="246.1">L2</text>
<text x="112.3" y="250.9">L3</text>
<text x="123" y="250.9">2.65</text>
<text x="123" y="246.1">1.14</text>
<text x="137.5" y="250.9">-</text>
<text x="137.5" y="246.1">-</text>
<text x="147" y="250.9">2.95</text>
<text x="147.8" y="246.1">1.7</text>
<text x="159" y="246.1">.045</text>
<text x="159" y="250.9">.104</text>
<text x="173.5" y="246.1">-</text>
<text x="173.5" y="250.9">-</text>
<text x="183" y="246.1">.067</text>
<text x="183" y="250.9">.116</text>
<text x="112.9" y="255.6">R</text>
<text x="123" y="255.6">3.45</text>
<text x="137.5" y="255.6">-</text>
<text x="147" y="255.6">3.65</text>
<text x="159" y="255.6">.136</text>
<text x="173.5" y="255.6">-</text>
<text x="183" y="255.6">.144</text>
</g>
<text font-size="2.5" fill="#030303" x="104.3" y="284.5">6</text>
<g font-size="2.1" fill="#030303">
<text x="147" y="286.7">Specifications are subject to change without notice.</text>
<text x="173.7" y="284.1">YENYO Tech. Co. Ltd.</text>
<text x="177.9" y="289.2">Revised: 23/10/20</text>
</g>
</svg>
